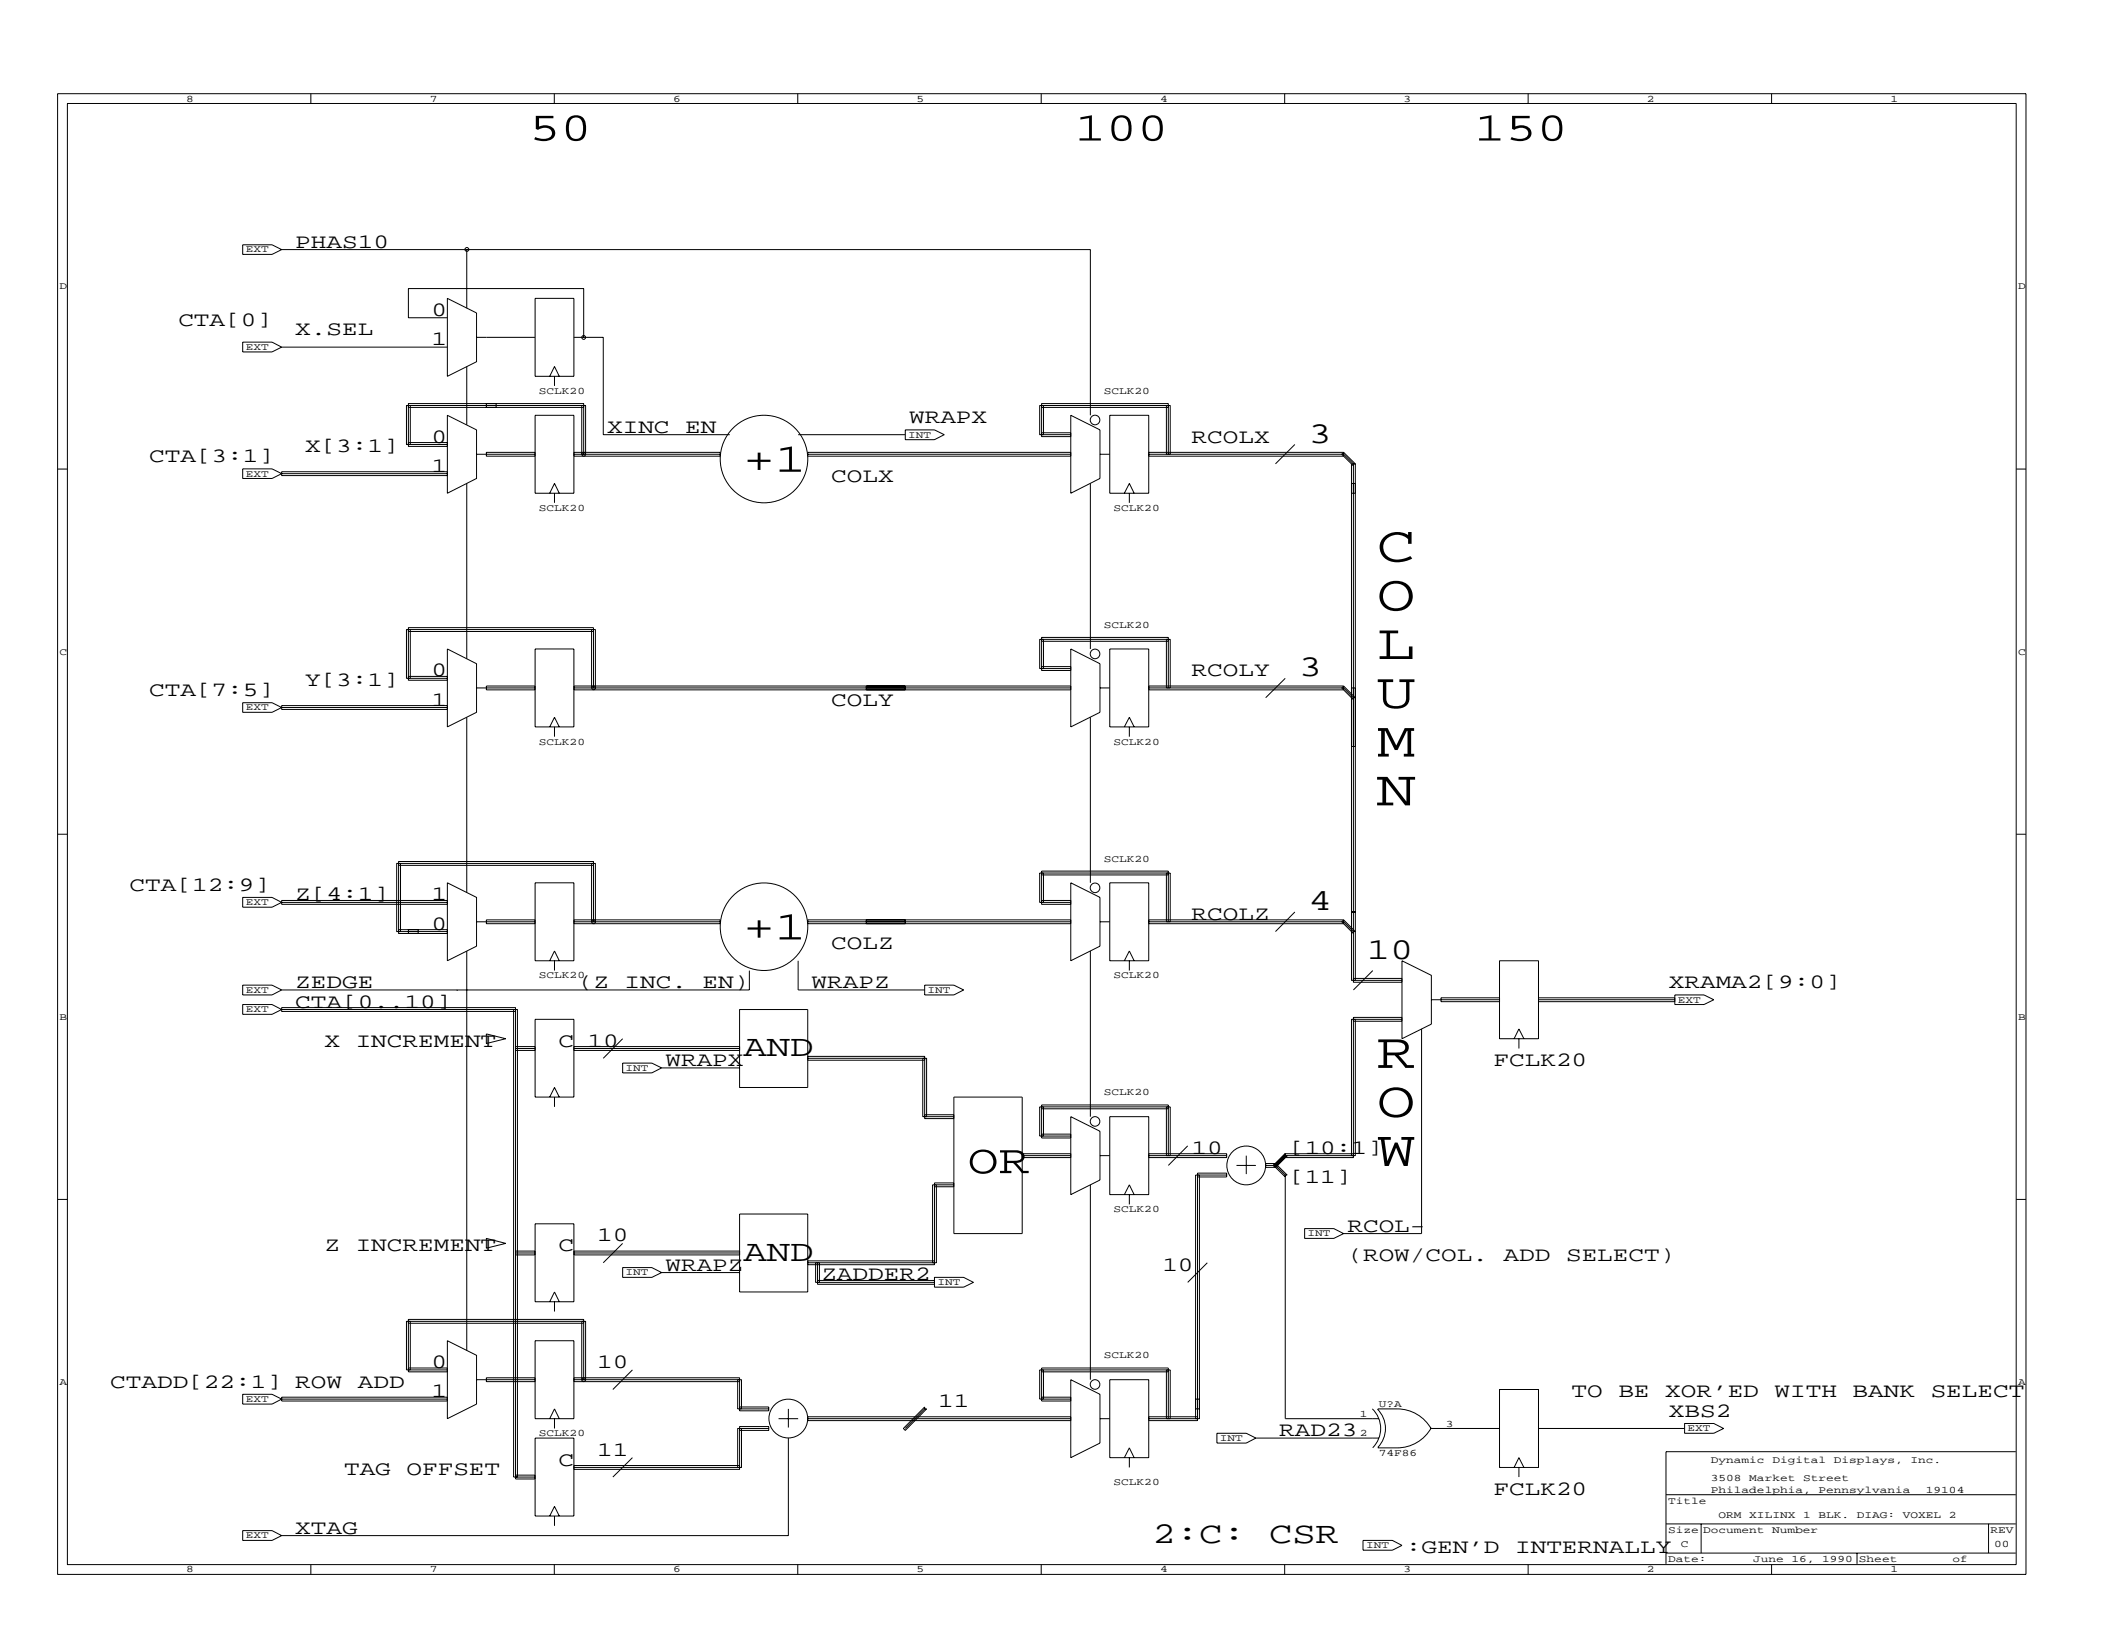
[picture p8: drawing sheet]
<svg xmlns="http://www.w3.org/2000/svg" width="279mm" height="216mm" viewBox="0 0 279 216" stroke-linecap="round" stroke-linejoin="round" font-family="sans-serif">
<g fill="none" stroke="#000" stroke-width=".13">
<path d="M7.6 12.4h260.4v195.9h-260.4zM8.9 13.7h257.8v193.3h-257.8zM41.1 12.4v1.3M73.3 12.4v1.3M105.5 12.4v1.3M137.7 12.4v1.3M170 12.4v1.3M202.2 12.4v1.3M234.4 12.4v1.3M32.1 32.4h3.9l1.3 .6-1.3 .7h-3.9zM37.3 33h106.9v21.9M59.2 39.5l3.8 1.9v6.5l-3.8 1.9z"/>
<path d="M61.7 33v7.8M70.8 39.5h5.1v10.3h-5.1zM32.1 45.3h3.9l1.3 .6-1.3 .7h-3.9zM37.3 45.9h21.9M54 53.9h23.2M54 58.5h5.2M54.3 53.6v5.2M59.2 54.9l3.8 2v6.4l-3.8 2zM59.2 58.8h-5.4v-5.2h23.7v6.5M59.2 59.1h-5.2v-5.7h23.2v6.7M59.2 42h-5.2v-3.8h23.2v6.4M61.7 48.5v7.7"/>
<path d="M63 44.6h7.8M64.3 53.4v.5M65.6 53.4v.5M70.8 54.9h5.1v10.4h-5.1zM70.8 59.8h-6.5v.6h6.5M72.7 49.8l.7-1.3 .6 1.3M73.4 49.8v1.3M75.9 44.6h3.9v12.9h16.7M75.9 59.8h19.4v.6h-19.4M77 53.6v6.5M105.6 57.5h14.2M119.8 56.9h3.8l1.3 .6-1.3 .7h-3.8z"/>
<path d="M137.8 53.9h16.8M137.8 57.3h3.9M138 53.6v3.9M141.7 54.9l3.8 2v6.4l-3.8 2zM141.7 57.5h-4.2v-3.9h17.3v6.5M141.7 57.8h-3.9v-4.4h16.8v6.7M141.7 59.8h-34.8v.6h34.8M146.8 54.9h5.2v10.4h-5.2zM152 59.8h25.7M154.3 53.6v6.5M171.3 58.8l-2.6 2.6M177.7 59.8l1.6 1.6"/>
<path d="M177.7 59.8l-.2 .3 1.5 1.5M177.7 59.8v.6h-25.7M7.6 62.1h1.3M32.1 62h3.9l1.3 .7-1.3 .6h-3.9zM37.3 62.7h21.9M59.2 62.4h-21.9v.5h21.9M61.7 64v23.1M63 60.1h7.8M72.7 65.3l.7-1.3 .6 1.3M73.4 65.3v1.2M75.9 60.1h19.4M106.9 60.1h34.8"/>
<path d="M144.2 64v21.9M145.5 60.1h1.3M148.7 65.3l.7-1.3 .6 1.3M149.4 65.3v1.2M152 60.1h25.7l1.3 1.3v68.5h6.5M178.8 65.3h.5M178.8 64h.5M179.3 61.4h-.5v68.3h6.7M179.3 61.4v68.3M266.7 62.1h1.3M32.1 93h3.9l1.3 .6-1.3 .6h-3.9zM37.3 93.6h21.9"/>
<path d="M54 89.5h5.2M54 83.5h24.5M54.3 83.3v6.4M59.2 85.9l3.8 1.9v6.4l-3.8 2zM59.2 90h-5.2v-7h24.5v8M59.2 89.7h-5.4v-6.4h25v7.7M59.2 93.3h-21.9v.6h21.9M61.7 94.9v23.2M63 91h7.8M70.8 85.9h5.1v10.3h-5.1zM70.8 90.8h-6.5v.5h6.5M72.7 96.2l.7-1.3 .6 1.3"/>
<path d="M73.4 96.2v1.3M75.9 91h65.8M75.9 90.8h65.8M75.9 91.3h65.8M78.3 83.3v7.7M114.6 90.8v.5M119.8 90.8v.5M137.8 84.8h16.8M137.8 88.2h3.9M138 84.6v3.8M141.7 85.9l3.8 1.9v6.4l-3.8 2zM141.7 88.7h-3.9v-4.4h16.8v6.7"/>
<path d="M141.7 88.4h-4.2v-3.8h17.3v6.4M144.2 94.9v21.9M145.5 91h1.3M146.8 85.9h5.2v10.3h-5.2zM148.7 96.2l.7-1.3 .6 1.3M149.4 96.2v1.3M152 90.8h25.7M154.3 84.6v6.4M170 89.7l-2.6 2.6M177.7 90.8l1.6 1.5h-.3l-1.3-1.3h-25.7M177.7 90.8l-.2 .2 1.5 1.6M177.7 90.8v.5h-25.7"/>
<path d="M178.8 91h.5M178.8 98.8h.5M7.6 110.4h1.3M32.1 118.7h3.9l1.3 .7-1.3 .6h-3.9zM37.3 119.4h21.9M52.7 114.5h25.8M53 114.2v9M59.2 116.8l3.8 1.9v6.5l-3.8 1.9zM59.2 119.1h-21.9v.5h21.9M70.8 116.8h5.1v10.3h-5.1zM78.3 114.2v7.7M137.8 119.1h3.9"/>
<path d="M137.8 115.7h16.8M138 115.5v3.9M141.7 116.8l3.8 1.9v6.5l-3.8 1.9zM141.7 119.6h-3.9v-4.4h16.8v6.7M141.7 119.4h-4.2v-3.9h17.3v6.4M146.8 116.8h5.2v10.3h-5.2zM154.3 115.5v6.4M266.7 110.4h1.3M32.1 130.3h3.9l1.3 .7-1.3 .6h-3.9zM32.1 132.9h3.9l1.3 .7-1.3 .6h-3.9zM37.3 133.6h31.2v61.8M52.7 123h6.5"/>
<path d="M54 123v.5M55.3 123v.5M60.5 131h.1M61.7 125.8v52.9M63 121.9h7.8M64.3 136.8l2.6 .6-2.6 .6zM67.9 133.6v61.8h2.9M68.2 133.8h-30.9v-.5h30.9v62.4h2.6M68.2 138.7h2.6M68.2 138.5h2.6M68.2 139h2.6M70.8 134.8h5.1v10.3h-5.1z"/>
<path d="M70.8 121.7h-6.5v.5h6.5M72.7 127.1l.7-1.3 .6 1.3M73.4 127.1v1.3M75.9 121.9h19.4M75.9 121.7h19.4v.5h-19.4M75.9 138.7h21.9M75.9 138.5h21.9M75.9 139h21.9M78.5 121.9v-7.9h-25.8v9.5h6.5M78.8 121.9v-7.7h-26.3v9h6.7M82.4 137.4l-2.6 2.6M97.8 133.6h9.1v10.3h-9.1z"/>
<path d="M99.1 128.4v2.6h-61.8M105.6 127.1v3.9h16.7M106.9 121.9h34.8M106.9 139.8h15.4v8.2h3.9M114.6 121.7v.5M119.8 121.7v.5M122.3 130.3h3.9l1.3 .7-1.3 .6h-3.9zM141.7 121.7h-34.8v.5h34.8M144.2 125.8v21.9M145.5 121.9h1.3M148.7 127.1l.7-1.3 .6 1.3M149.4 127.1v1.3"/>
<path d="M152 121.7h25.7M171.3 120.6l-2.6 2.6M177.7 121.7l1.6 1.5h-.3l-1.3-1.3h-25.7M177.7 121.7l-.2 .2 1.5 1.6M177.7 121.7v.5h-25.7M178.8 120.6h.5M179 129.4h6.5M179 135.1h6.5M179.3 134.8v18.1h-9.3l-1.3 1.3M181.6 128.4l-2.6 2.6M185.5 127.1l3.9 1.9v6.5l-3.9 1.9zM185.5 134.8h-6.7v18.1"/>
<path d="M185.5 134.6h-6.5v18.5h-9v-.5M188.1 136.1v27.1h-10.4M189.4 132.3h9M198.4 127.1h5.1v10.3h-5.1zM198.4 132h-7.8v.5h7.8M200.3 137.4l.6-1.3 .7 1.3M200.9 137.4v1.3M203.5 132.3h18.1M203.5 132h18.1M203.5 132.5h18.1M221.6 131.6h3.8l1.3 .7-1.3 .6h-3.8zM7.6 158.7h1.3"/>
<path d="M72.7 145.1l.7-1.2 .6 1.2M73.4 145.1v1.3M82.4 140.6h3.8l1.3 .7-1.3 .6h-3.8zM87.5 141.3h10.3M106.9 140h15.7v7.7M106.9 140.3h15.4M122.1 140v7.7h4.1M122.3 147.5h3.9M123.6 157h2.6M123.9 156.7v10.4h-17M126.2 145.1h9v18.1h-9zM126.2 156.5h-2.6v10.8h-16.7"/>
<path d="M126.2 156.7h-2.8v10.4M135.2 152.9h6.5M135.2 152.6h6.5M135.2 153.1h6.5M137.8 146.7h16.8M137.8 150h3.9M138 146.4v3.9M141.7 147.7l3.8 2v6.4l-3.8 1.9zM141.7 150.5h-3.9v-4.3h16.8v6.7M141.7 150.3h-4.2v-3.9h17.3v6.5M144.2 156.7v25.8M145.5 152.9h1.3"/>
<path d="M146.8 147.7h5.2v10.3h-5.2zM148.7 158l.7-1.3 .6 1.3M149.4 158v1.3M152 152.9h10.3M152 152.6h10.3v.5h-10.3M154.3 146.4v6.5M157.1 151.6l-2.5 2.6M158.4 155.7h3.9v-.5h-3.9v32.7h-6.4M158.7 155.4v32.3h-6.7M162.3 155.4h-4.1v32.3M163.6 154.2h2.5M164.9 152.9v2.4"/>
<path d="M167.4 154.2h1.3M168.5 154.2l.2 .2M168.5 154.2l1.5 1.5M168.7 154.2l1.3 1.2M168.7 153.9l1.6 1.5h-.3M168.7 153.9h-1.3v.5h1.3M168.7 153.9v.5M170 155.4v32.3h12.4M170 152.6l-1.5 1.6M170 152.6h9M170.3 152.9l-1.6 1.5M266.7 158.7h1.3"/>
<path d="M54 175.1h23.2M54.3 174.8v6.4M59.2 177.4l3.8 1.9v6.5l-3.8 1.9zM64.3 163.8l2.6 .7-2.6 .6zM68.2 165.8h2.6M68.2 165.5h2.6M68.2 166h2.6M70.8 161.9h5.1v10.3h-5.1zM70.8 177.4h5.1v10.3h-5.1zM72.7 172.2l.7-1.3 .6 1.3M73.4 172.2v1.3M75.9 165.8h21.9"/>
<path d="M75.9 165.5h21.9M75.9 166h21.9M77 174.8v7.7M82.4 167.7h3.8l1.3 .7-1.3 .6h-3.8zM82.4 164.5l-2.6 2.6M87.5 168.4h10.3M97.8 160.6h9.1v10.3h-9.1zM106.9 166.8h16.7M107.9 167.1v2.5h15.7M108.2 167.1v2.8h15.4M108.2 169.4h15.4M108.4 167.1v2.5"/>
<path d="M123.6 169h3.9l1.3 .6-1.3 .7h-3.9zM159.7 167.1l-2.6 2.5M172.6 162.5h3.9l1.2 .7-1.2 .6h-3.9zM32.1 184.5h3.9l1.3 .6-1.3 .7h-3.9zM37.3 185.1h21.9M54 181h5.2M59.2 181.5h-5.2v-7h23.2v8M59.2 184.8h-21.9v.5h21.9M59.2 181.2h-5.4v-6.4h23.7v7.7M63 182.5h7.8M68.2 195.1h2.6M70.8 190.2h5.1v10.4h-5.1z"/>
<path d="M70.8 182.3h-6.5v.5h6.5M72.7 187.7l.7-1.3 .6 1.3M73.4 187.7v1.3M75.9 182.5h22.2v3.9M75.9 182.3h21.9v4.3h3.9v-.5h-3.9M75.9 182.8h21.9M75.9 193.9h21.9M83.7 181.2l-2.6 2.6M83.7 192.8l-2.6 2.6M97.6 182.5v3.9h4.1M97.8 189.2h3.9v-.5h-3.9v5.7h-21.9M98.1 189v5.1h-22.2"/>
<path d="M101.7 189h-4.1v5.1M103 187.7h2.6M104.3 186.4v2.4M104.3 190.2v12.9h-67M106.9 187.7h34.8M122.3 186.1v.3h.3l-2.8 2.8-.3-.2zM122.3 186.4l-2.5 2.6M137.8 181.5h16.8M137.8 184.8h3.9M138 181.2v3.9M141.7 182.5l3.8 2v6.4l-3.8 1.9zM141.7 187.4h-34.8v.5h34.8"/>
<path d="M141.7 185.3h-3.9v-4.3h16.8v6.7M141.7 185.1h-4.2v-3.9h17.3v6.5M145.5 187.7h1.3M146.8 182.5h5.2v10.3h-5.2zM148.7 192.8l.7-1.3 .6 1.3M149.4 192.8v1.3M152 187.4h6.4M154.3 181.2v6.5M158.2 186.4h.5M158.2 185.1h.5M161 189.6h3.9l1.2 .6-1.2 .7h-3.9zM166.1 190.2h16.3"/>
<path d="M181.6 186.4a3.6 3.6 0 0 1 0 5.1M182.2 186.4a3.6 3.6 0 0 1 .1 5.1M182.3 186.4a9.2 9.2 0 0 1 4.5 .4 5.2 5.2 0 0 1 2.5 2.2M189.3 188.9a5.2 5.2 0 0 1-4.5 2.6h-2.5M189.4 189h9M198.4 183.8h5.1v10.3h-5.1zM200.3 194.1l.6-1.3 .7 1.3M200.9 194.1v1.3M203.5 189h19.4M220.4 197.7h46.3M222.9 188.3h3.8l1.3 .7-1.3 .6h-3.8zM266.7 192h-46.3v14.9"/>
<path d="M32.1 202.5h3.9l1.3 .6-1.3 .7h-3.9zM41.1 207v1.3M72.7 200.6l.7-1.3 .6 1.3M73.3 207v1.3M73.4 200.6v1.3M105.5 207v1.3M137.7 207v1.3M170 207v1.3M180.3 203.8h3.9l1.3 .6-1.3 .7h-3.9zM202.2 207v1.3M220.4 205.5h46.3M220.4 201.6h46.3"/>
<path d="M225 201.6v3.9M234.4 207v1.3M245.7 205.5v1.4M263.1 201.6v3.9"/>
<circle cx="61.8" cy="33" r=".25"/>
<circle cx="77.2" cy="44.6" r=".25"/>
<circle cx="144.9" cy="55.6" r=".64"/>
<circle cx="77.2" cy="60.1" r=".25"/>
<circle cx="101.1" cy="60.7" r="5.8"/>
<circle cx="78.5" cy="91" r=".25"/>
<circle cx="144.9" cy="86.5" r=".64"/>
<circle cx="144.9" cy="117.5" r=".64"/>
<circle cx="78.5" cy="121.9" r=".25"/>
<circle cx="101.1" cy="122.6" r="5.8"/>
<circle cx="144.9" cy="148.4" r=".64"/>
<circle cx="164.9" cy="154.2" r="2.57"/>
<circle cx="77.2" cy="182.5" r=".25"/>
<circle cx="104.3" cy="187.7" r="2.57"/>
<circle cx="144.9" cy="183.2" r=".64"/>
</g>
<g font-size="6.7">
<text x="182.1" y="74.3">C</text>
<text x="182.1" y="80.7">O</text>
<text x="182.1" y="87.2">L</text>
<text x="182.1" y="93.6">U</text>
<text x="182.1" y="100.1">M</text>
<text x="182.1" y="106.5">N</text>
<text x="182.1" y="141.3">R</text>
<text x="182.1" y="147.7">O</text>
<text x="182.1" y="154.2">W</text>
</g>
<g font-size="5.4">
<text x="70" y="18.6">50</text>
<text x="142.2" y="18.6">100</text>
<text x="195" y="18.6">150</text>
<text x="98.3" y="62.4">+1</text>
<text x="98.3" y="124.3">+1</text>
<text x="128" y="155.2">OR</text>
</g>
<g font-size="4">
<text x="173.1" y="58.5">3</text>
<text x="171.8" y="89.5">3</text>
<text x="173.1" y="120.4">4</text>
<text x="180.8" y="126.8">10</text>
<text x="98.3" y="139.8">AND</text>
<text x="98.3" y="166.8">AND</text>
<text x="152.5" y="204.2">2:C:</text>
<text x="167.9" y="204.2">CSR</text>
</g>
<g font-size="2.7">
<text x="39.1" y="32.8">PHAS10</text>
<text x="57.1" y="41.8">0</text>
<text x="23.6" y="43.1">CTA[0]</text>
<text x="39.1" y="44.4">X.SEL</text>
<text x="57.1" y="45.7">1</text>
<text x="40.4" y="59.8">X[3:1]</text>
<text x="57.1" y="58.5">0</text>
<text x="80.3" y="57.3">XINC</text>
<text x="90.6" y="57.3">EN</text>
<text x="120.3" y="56">WRAPX</text>
<text x="157.6" y="58.5">RCOLX</text>
<text x="19.7" y="61.1">CTA[3:1]</text>
<text x="57.1" y="62.4">1</text>
<text x="110" y="63.7">COLX</text>
<text x="57.1" y="89.5">0</text>
<text x="157.6" y="89.5">RCOLY</text>
<text x="19.7" y="92.1">CTA[7:5]</text>
<text x="40.4" y="90.8">Y[3:1]</text>
<text x="57.1" y="93.3">1</text>
<text x="110" y="93.3">COLY</text>
<text x="17.1" y="117.8">CTA[12:9]</text>
<text x="39.1" y="119.1">Z[4:1]</text>
<text x="57.1" y="119.1">1</text>
<text x="57.1" y="123">0</text>
<text x="110" y="125.6">COLZ</text>
<text x="157.6" y="121.7">RCOLZ</text>
<text x="39.1" y="130.7">ZEDGE</text>
<text x="76.4" y="130.7">(Z</text>
<text x="82.6" y="130.7">INC.</text>
<text x="93" y="130.7">EN)</text>
<text x="107.4" y="130.7">WRAPZ</text>
<text x="220.8" y="130.7">XRAMA2[9:0]</text>
<text x="39.1" y="133.3">CTA[0..10]</text>
<text x="42.9" y="138.5">X</text>
<text x="47.1" y="138.5">INCREMENT</text>
<text x="73.9" y="138.5">C</text>
<text x="77.7" y="138.5">10</text>
<text x="88" y="141">WRAPX</text>
<text x="197.6" y="141">FCLK20</text>
<text x="157.6" y="152.6">10</text>
<text x="170.5" y="152.6">[10:1]</text>
<text x="170.5" y="156.5">[11]</text>
<text x="42.9" y="165.5">Z</text>
<text x="47.1" y="165.5">INCREMENT</text>
<text x="73.9" y="165.5">C</text>
<text x="79" y="164.2">10</text>
<text x="178.3" y="162.9">RCOL-</text>
<text x="178.3" y="166.8">(ROW/COL.</text>
<text x="198.9" y="166.8">ADD</text>
<text x="207.2" y="166.8">SELECT)</text>
<text x="88" y="168.1">WRAPZ</text>
<text x="108.7" y="169.4">ZADDER2</text>
<text x="153.8" y="168.1">10</text>
<text x="14.6" y="183.6">CTADD[22:1] ROW</text>
<text x="47.3" y="183.6">ADD</text>
<text x="57.1" y="184.8">1</text>
<text x="57.1" y="181">0</text>
<text x="79" y="181">10</text>
<text x="207.9" y="184.8">TO</text>
<text x="214.1" y="184.8">BE</text>
<text x="220.3" y="184.8">XOR’ED</text>
<text x="234.8" y="184.8">WITH</text>
<text x="245.1" y="184.8">BANK</text>
<text x="255.4" y="184.8">SELECT</text>
<text x="124.1" y="186.1">11</text>
<text x="169.2" y="190">RAD23</text>
<text x="220.8" y="187.4">XBS2</text>
<text x="45.5" y="195.1">TAG</text>
<text x="53.8" y="195.1">OFFSET</text>
<text x="73.9" y="193.9">C</text>
<text x="79" y="192.6">11</text>
<text x="197.6" y="197.7">FCLK20</text>
<text x="39.1" y="202.9">XTAG</text>
<text x="186" y="205.5">:GEN’D</text>
<text x="200.4" y="205.5">INTERNALLY</text>
</g>
<g font-size="1.3">
<text x="24.6" y="13.4">8</text>
<text x="56.8" y="13.4">7</text>
<text x="89.1" y="13.4">6</text>
<text x="121.3" y="13.4">5</text>
<text x="153.5" y="13.4">4</text>
<text x="185.7" y="13.4">3</text>
<text x="217.9" y="13.4">2</text>
<text x="250.1" y="13.4">1</text>
<text x="32.5" y="33.4">EXT</text>
<text x="7.9" y="38.3">D</text>
<text x="267" y="38.3">D</text>
<text x="32.5" y="46.3">EXT</text>
<text x="71.3" y="52.1">SCLK20</text>
<text x="146" y="52.1">SCLK20</text>
<text x="120.1" y="57.9">INT</text>
<text x="32.5" y="63">EXT</text>
<text x="71.3" y="67.6">SCLK20</text>
<text x="147.3" y="67.6">SCLK20</text>
<text x="146" y="83">SCLK20</text>
<text x="7.9" y="86.6">C</text>
<text x="267" y="86.6">C</text>
<text x="32.5" y="94">EXT</text>
<text x="71.3" y="98.5">SCLK20</text>
<text x="147.3" y="98.5">SCLK20</text>
<text x="146" y="114">SCLK20</text>
<text x="32.5" y="119.8">EXT</text>
<text x="32.5" y="131.3">EXT</text>
<text x="71.3" y="129.4">SCLK20</text>
<text x="122.7" y="131.3">INT</text>
<text x="147.3" y="129.4">SCLK20</text>
<text x="7.9" y="134.9">B</text>
<text x="32.5" y="133.9">EXT</text>
<text x="221.9" y="132.6">EXT</text>
<text x="267" y="134.9">B</text>
<text x="82.8" y="141.7">INT</text>
<text x="146" y="144.9">SCLK20</text>
<text x="147.3" y="160.4">SCLK20</text>
<text x="173" y="163.6">INT</text>
<text x="82.8" y="168.7">INT</text>
<text x="124" y="170">INT</text>
<text x="146" y="179.7">SCLK20</text>
<text x="7.9" y="183.2">A</text>
<text x="32.5" y="185.5">EXT</text>
<text x="267" y="183.2">A</text>
<text x="71.3" y="190">SCLK20</text>
<text x="161.4" y="190.6">INT</text>
<text x="179.9" y="187.4">1</text>
<text x="179.9" y="190">2</text>
<text x="182.4" y="186.1">U?A</text>
<text x="191.3" y="188.7">3</text>
<text x="223.2" y="189.4">EXT</text>
<text x="147.3" y="196.4">SCLK20</text>
<text x="182.4" y="192.6">74F86</text>
<text x="226.3" y="197.5">Philadelphia,</text>
<text x="226.3" y="195.9">3508</text>
<text x="226.3" y="193.6">Dynamic</text>
<text x="231.4" y="195.9">Market</text>
<text x="234.5" y="193.6">Digital</text>
<text x="238.5" y="195.9">Street</text>
<text x="240.6" y="197.5">Pennsylvania</text>
<text x="242.6" y="193.6">Displays,</text>
<text x="252.8" y="193.6">Inc.</text>
<text x="254.8" y="197.5">19104</text>
<text x="32.5" y="203.5">EXT</text>
<text x="220.7" y="202.8">Size Document</text>
<text x="220.7" y="199">Title</text>
<text x="227.4" y="200.8">ORM</text>
<text x="231.4" y="200.8">XILINX</text>
<text x="234.4" y="202.8">Number</text>
<text x="238.5" y="200.8">1</text>
<text x="240.6" y="200.8">BLK.</text>
<text x="245.6" y="200.8">DIAG:</text>
<text x="251.7" y="200.8">VOXEL</text>
<text x="257.8" y="200.8">2</text>
<text x="263.3" y="202.8">REV</text>
<text x="24.6" y="208">8</text>
<text x="56.8" y="208">7</text>
<text x="89.1" y="208">6</text>
<text x="121.3" y="208">5</text>
<text x="153.5" y="208">4</text>
<text x="180.7" y="204.8">INT</text>
<text x="185.7" y="208">3</text>
<text x="217.9" y="208">2</text>
<text x="220.7" y="206.6">Date:</text>
<text x="222.4" y="204.7">C</text>
<text x="231.9" y="206.6">June</text>
<text x="237" y="206.6">16,</text>
<text x="241.1" y="206.6">1990 Sheet</text>
<text x="250.1" y="208">1</text>
<text x="258.3" y="206.6">of</text>
<text x="263.8" y="204.7">00</text>
</g>
</svg>
